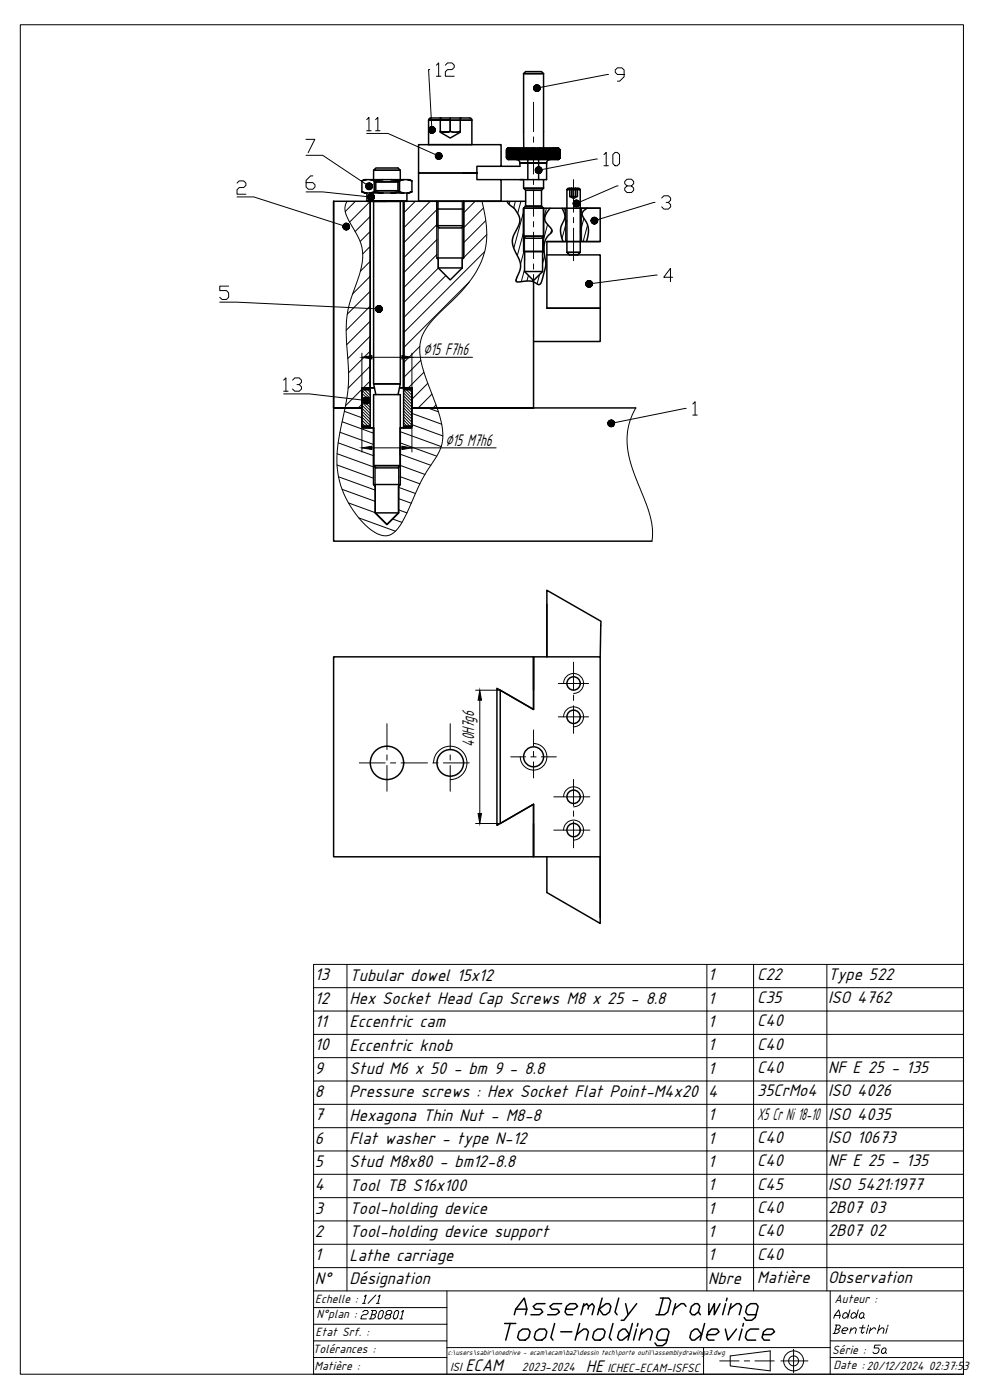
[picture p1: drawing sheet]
<svg xmlns="http://www.w3.org/2000/svg" width="297mm" height="420mm" viewBox="0 0 297 420" stroke-linecap="round" stroke-linejoin="round" font-family="sans-serif">
<!-- layer: Pr_cartouche -->
<g fill="none" stroke="#000" stroke-width=".3">
<path d="M94.1 296.4v-7h195v123h-195v-25M104.1 289.4v98M212.1 289.4v98M226.1 289.4v98M248.1 289.4v98M289.1 296.4h-195v7M289.1 317.4h-195v7M289.1 310.4h-195v7M289.1 303.4h-195v7M289.1 338.4h-195v7M289.1 331.4h-195v7M289.1 324.4h-195v7"/>
<path d="M289.1 359.4h-195v7M289.1 352.4h-195v7M289.1 345.4h-195v7M289.1 373.4h-195v7M289.1 366.4h-195v7M94.1 387.4h195M94.1 397.4h40M94.1 392.4h40M134.1 387.4v25M249.1 387.4v25M289.1 380.4h-195v7M94.1 407.4h40"/>
<path d="M94.1 402.4h40M134.1 404.4h115M211.1 404.4v8M231.1 405.4v6l-12-1.5v-3M234.3 408.4h8.1M238.1 404.9v7M249.1 407.4h40M249.1 402.4h40"/>
<circle cx="238.1" cy="408.4" r="3"/>
<circle cx="238.1" cy="408.4" r="1.49"/>
</g>
<!-- layer: 01 Fort -->
<g fill="none" stroke="#000" stroke-width=".44">
<path d="M128.6 36.1l.2-.5 .4-.2 12 .1 .4 .6h-6.5h6.5v7.3h-13v-7.3h6.5h-6.5M132.1 35.4v4l1.4 .3 1.6-.3-1.4 .3-1.6-.3v.3l3 1.7 3-1.7v-.3M135.1 35.4v4l1.4 .3 1.6-.3M138.1 35.4v4M157.1 22.1h6v22.3M157.1 22.1v22.3M157.7 21.5h4.8l.6 .6h-6zM108.6 57.6l1.3 .3zM109.9 57.9l-1.3-.3v-3.3l1.3-.4-1.3 .4 .9-.4h13.2l.9 .4-1.3-.4 1.3 .4v3.3l-1.3 .3M109.9 57.9h1.1M110.1 57.9v2.5h6h-6h6h-4M111 53.9l.6 .1a2.41 2.41 0 0 0 2.2 0l1.1-.1"/>
<path d="M111 57.9l.6-.1a2.41 2.41 0 0 1 2.2 0h4.5a4.1 4.1 0 0 1 2.8 .1M111 57.9l.6-.1a2.41 2.41 0 0 1 2.2 0l1.1 .1zM112.1 57.9l.7-.7h6.6l.7 .7M112.1 51.1h8v2.8l-.7 .7h-6.6l-.7-.7zM112.1 51.1l.7-.7h6.6l.7 .7zM112.3 54.3v3.3M112.8 54.6h6.6v2.6h-6.6zM117.3 53.9l1 .1a3.9 3.9 0 0 0 2.8-.1M117.3 57.9l1-.1a4.1 4.1 0 0 1 2.8 .1zM119.8 54.3v3.3M121.1 57.9h1.2M122.1 57.9v2.5h-12"/>
<path d="M122.3 57.9l1.3-.3zM125.6 43.4h24.7v6.5h-7.2v2h-17.5zM125.6 51.9h17.5v2h7.2v6.5h-24.7zM152 47.4v-2.5v2.5l.4 .4M152 47.4h.1M152 44.9l.4-.4v3.3M152 44.9v2.5l.4 .4M152 47.4h8M152.1 44.9v2.5M152.2 44.9v2.5M152.3 44.9v2.5l.3 .4M152.4 44.5v3.3l-.4-.4"/>
<path d="M152.4 44.5h15.2l-.1 3.4-15.1-.1M152.4 47.8h.1M152.4 44.5v3.3M152.4 44.5l-.4 .4 .4-.4-.4 .4 .4-.4-.3 .4 .4-.4-.3 .4 .4-.4-.2 .4 .4-.4-.2 .4 .5-.4-.2 .4 .5-.4-.2 .4 .6-.4-.2 .4 .6-.4h.1l-.2 .4 .5-.4h.2l-.2 .4h.2l.3-.4h.2l-.2 .4h.3l.2-.4h.2l-.1 .4h.3l.2-.4h.2l-.1 .4h.3l.2-.4h.2l-.1 .4h.3l.2-.4h.2v.4h.3l.1-.4h.3l-.1 .4h.4l.1-.4h.2v3.3h-.2v-3.3v3.3h-.3M152.4 44.5v3.3l-.3-.4M152.5 44.5l-.1 3.3M152.5 44.5v3.3l-.4-.4v-2.5M152.5 44.9v2.5l.3 .4M152.5 44.5v3.3l-.3-.4M152.6 44.5v3.3l-.4-.4M152.6 47.8v-3.3v3.3h.2v-3.3v3.3h.3v-3.3l.1 3.3M152.6 44.9v2.5l.3 .4 .1-3.3v3.3l-.4-.4v-2.5"/>
<path d="M152.7 44.5v3.3l-.3-.4 .3 .4zM152.7 44.9v2.5l.4 .4M153.1 44.9v2.5l.3 .4-.3-.4v-2.5M153.2 44.5v3.3l-.3-.4v-2.5M153.2 44.9v2.5M153.3 44.5v3.3l-.4-.4v-2.5M153.3 47.8l.1-3.3 .1 3.3M153.4 44.9v2.5l.4 .4-.4-.4v-2.5M153.5 44.5v3.3l-.3-.4M153.6 44.5v3.3l-.4-.4M153.6 47.8l.2-3.3 .1 3.3M153.6 44.9v2.5"/>
<path d="M153.9 44.9v2.5l.3 .4M153.9 44.5v3.3l-.3-.4M154 44.5v3.3l-.4-.4M154 47.8h.2v-3.3v3.3h.1M154.1 44.9v2.5M154.3 44.9v2.5l.3 .4-.3-.4v-2.5M154.3 44.5v3.3l-.2-.4M154.4 44.5v3.3l-.3-.4M154.4 47.8h.2v-3.3v3.3h.2M154.6 44.9v2.5M154.8 44.5v3.3l-.2-.4M154.9 44.9v2.5l.2 .4"/>
<path d="M154.9 44.5v3.3l-.3-.4M154.9 47.8h.2v-3.3v3.3h.2M155 47.9a1.01 1.01 0 0 1 1 1v1h-5.7M155.1 44.9v2.5M155.3 44.5v3.3l-.2-.4M155.4 44.5v3.3l-.3-.4M155.4 47.8h.2v-3.3v3.3h.2M155.4 44.9v2.5l.2 .4M155.8 44.5v3.3l-.1-2.9M156 44.5v3.3l-.3-.4v-2.5M156 47.8h.2v-3.3v3.3h.2M156 44.9v2.5l.2 .4-.2-.4v-2.5"/>
<path d="M156.4 44.5v3.3l-.1-2.9M156.5 44.5v3.3l-.2-.4v-2.5M156.5 47.8h.3v-3.3v3.3h.2M156.6 44.9l.2 2.9M156.9 44.9v2.5M157 44.5v3.3l-.1-.4M157.1 56.5h6l-.6 .6h-4.8zM157.1 53.9v2.6h6v-2.6M157.1 44.5v3.3l-.1-.4M157.1 47.8h.3v-3.3v3.3h.2M157.2 44.9l.2 2.9-.1-2.9M157.6 44.9v2.5"/>
<path d="M157.6 44.5v3.3v-.4M157.7 57.1h4.8v4.8h-4.8zM157.8 44.5v3.3l-.2-.4M157.8 47.8h.2v-3.3v3.3h.3M157.9 44.9l.1 2.9M158 44.4l.4 .4M158.2 44.9v2.5M158.3 44.5v3.3l-.1-.4M158.4 44.8v9.1M158.4 44.5v3.3l-.1-.4M158.6 44.9l.1 2.9-.1-2.9M159.1 44.5v3.3l-.2-2.9h.4v-.4h.3v.4h.4v-.4"/>
<path d="M159.1 47.8h.2v-3.3v3.3h.3M159.3 44.9v2.9v-2.9M159.6 44.5v3.3v-2.9M159.7 44.5v3.3v-2.9M160 44.9v2.9M160 47.4v.4M160 47.4h.4v.4h.3v-.4h.4v.4h.2l.1-.4h.3v.4h.3l.1-.4h.3l-.1 .4h.3l.2-.4h.3l-.1 .4h.2l.2-.4h.3l-.1 .4h.2l.2-.4h.3l-.2 .4 .5-.4h.3l-.2 .4 .4-.4h.3l-.2 .4 .5-.4h.2l-.2 .4 .4-.4h.2l-.2 .4 .5-.4h.2l-.3 .4 .6-.4-.2 .4 .3-.4M160 48.9h-4h4M160 48.9h4h-4M160 44.5v.4h.4v-.4h.3v.4h.4v-.4h.2l.1 .4h.3v-.4h.3l.1 .4h.3l-.1-.4h.3l.2 .4h.3l-.1-.4h.2l.2 .4h.3l-.1-.4h.2l.2 .4h.3l-.2-.4 .5 .4h.3l-.2-.4 .4 .4h.3l-.2-.4 .5 .4h.2l-.2-.4 .4 .4h.2l-.2-.4 .5 .4h.2l-.3-.4 .6 .4-.2-.4 .3 .4M160 44.5h-.3v.4h-.4v-.4h-.2l-.1 .4h-.4l.1-.4h-.3l-.1 .4h-.4l.1-.4h-.2l-.2 .4h-.3l.1-.4h-.3l-.1 .4h-.4l.2-.4h-.3l-.2 .4h-.3l.2-.4-.5 .4h-.3l.2-.4-.5 .4h-.2l.2-.4-.5 .4h-.3l.3-.4-.5 .4h-.2l.3-.4-.6 .4h-.2l.4-.4-.6 .4h-.1l.3-.4-.7 .4 .3-.4-.5 .4 .2-.4-.4 .4 .3-.4-.5 .4 .3-.4-.4 .4M160 44.5v3.3h-.3"/>
<path d="M160 44.5h.3M160 44.5v3.3M160.3 44.5v.4h.4v-.4h.2l.1 .4h.4l-.1-.4h.3l.1 .4h.4l-.1-.4h.2l.2 .4h.3l-.1-.4h.2l.2 .4h.4l-.2-.4h.2l.3 .4h.3l-.2-.4 .5 .4h.3l-.2-.4 .4 .4h.3l-.2-.4 .5 .4h.2l-.2-.4 .5 .4h.2l-.3-.4 .5 .4h.2l-.3-.4 .5 .4h.2l-.3-.4 .6 .4-.2-.4 .5 .4-.3-.4 .5 .4-.3-.4 .5 .4-.4-.4 .5 .4-.4-.4 .4 .4-.4-.4 .4 .4-.4-.4 .3 .4-.4-.4 .3 .4-.8-.4 .4 .4M160.3 44.5v3.3M160.3 44.9v2.5M160.4 44.5v3.3M160.7 44.5v3.3M160.9 44.5v3.3M161 44.9v2.5M161.3 44.5v3.3M161.4 44.9v2.5M161.6 44.5v9.4"/>
<path d="M161.7 44.5v3.3M162 44.5v3.3M162 44.4l-.4 .4h-3.2M162.1 44.9v2.5M162.2 44.5v3.3M162.3 44.5v3.3M162.4 44.9v2.5M162.6 44.5v3.3M162.7 44.9v2.5M162.8 44.9v2.5M162.8 44.5v3.3M163 44.5v3.3"/>
<path d="M163.1 44.9v2.5M163.2 44.5v3.3M163.4 44.9v2.5M163.4 44.5v3.3M163.6 44.5v3.3M163.7 44.9v2.5M163.8 44.5v3.3M164 44.9v2.5M164 44.5v3.3M164.1 44.5v3.3M164.3 44.9v2.5M164.4 44.5v3.3"/>
<path d="M164.6 44.5v3.3M164.7 44.5v3.3M164.9 44.5v3.3M165 47.9a1.01 1.01 0 0 0-1 1v5h-13.7M165.1 44.5v3.3M165.2 44.5v3.3M165.4 44.5v3.3zM165.6 44.5v3.3M165.7 44.5v3.3M165.8 44.5v3.3zM165.9 44.9v2.5M166 44.5v3.3"/>
<path d="M166.1 44.5v3.3M166.1 44.9v2.5M166.2 44.5v3.3zM166.3 44.9v2.5M166.4 44.5v3.3M166.5 44.5v3.3M166.5 44.9v2.5M166.6 44.5v3.3zM166.7 44.5v3.3M166.8 44.5v3.3M166.9 44.5v3.3zM167 44.5v3.3"/>
<path d="M167.2 44.5v3.3zM167.2 44.9l.2 2.5zM167.2 44.5v3.3M167.3 44.5v3.3zM167.4 47.4l-.4 .4 .8-.4-.3 .4 .4-.4-.3 .4 .4-.4-.4 .4 .4-.4-.4 .4 .4-.4-.5 .4 .4-.4-.5 .4 .3-.4-.5 .4 .3-.4-.5 .4 .2-.4-.5 .4 .2-.4-.5 .4 .1-.4-.5 .4h-.2l.3-.4-.5 .4h-.2l.2-.4-.5 .4h-.2l.2-.4h-.3l-.2 .4h-.2l.2-.4h-.3l-.3 .4h-.2l.2-.4h-.3l-.3 .4h-.2l.2-.4h-.4l-.2 .4h-.2l.1-.4h-.3l-.2 .4h-.2l.1-.4h-.4l-.1 .4h-.3l.1-.4h-.4l-.1 .4h-.2v-.4h-.4v.4h-.3M167.4 44.5v3.3M167.5 44.5v3.3zM167.6 44.5v3.3zM167.7 44.9v2.5M167.8 44.9v2.5M167.9 44.9v2.5M168 44.9v2.5"/>
<path d="M170.1 56.9h4v18.8h-4zM170.1 56.9l.4-.4h3.2l.4 .4zM170.9 56.5v2.5h.6v-2.5v2.5h1.7v-2.5M171.1 59l1 .6 1-.6M172.7 56.5v2.5M112.1 60.4h8v54.8h-8zM121.1 60.4h-10v56M121.1 60.4h-10v56h-2.5v6h-8.5h8.5M121.1 60.4v68M131.1 77.4l.4 .4v2.6l3.6 3.6 3.6-3.6M131.1 77.4h8l-.4 .4v2.6M131.1 60.4v17"/>
<path d="M131.1 62.7h8M131.1 67.7h8l-.7 .7h-6.6zM139.1 77.4v-17v17M139.1 60.4v7.3M152.1 60.4l.4 .7 2.1 1.8 1 1.7 .4 1.2-.3 1.5-1.6 3.3-.4 1.7 .3 1.9 1.8 3.7 .4 1.3-.2 1.8-1.2 2.9 .1 .6 .3 .1 4-.3 .8 .3 1.6 .8 .7-.5 1.4-5.2-.5-4.6 .2-2.2 .6-1.5 1.7-2-.3-.7-1.6-2-.4-.8 .4-1.6 1.2-1.8M157.1 62.5v13l.3 .3v5.7l2.7 2.7 2.7-2.7v-5.7l.3-.3v-13M157.1 75.5h6h-5.7M157.1 70.9h6l-.6 .6h-4.8zM157.1 62.5h6v8.4h-6zM157.1 62.5l.6-.6h4.8l.6 .6M157.1 62.5h6M157.1 62.5v10"/>
<path d="M157.7 60.4h-57.6v62h8.5M160.1 62.5h20v10h-16M164.1 72.5v20h16v-16h-16M164.1 72.5h16M168.6 62.5l.9 2.2-.1 1-1 2-.2 1.3 .2 1.7 .5 1.8M170.1 75.7h4l-.8 .8h-2.5zM172.1 62.5h8M176.1 62.5l-1.2 1-.3 .6 .2 .8 1.4 2.3 .3 1.1v1.7l-.5 2.5M131.5 80.4h7.2M157.4 81.5h5.4M160.1 84.6v37.8h-36.5h67.2M164.1 92.5h16v10h-20"/>
<path d="M108.6 116.4v12h3.5h-3l-.5-.5M108.6 116.9v11M110.6 116.4l.5 .5h-2.5M111.1 102.4v26M112.1 116.4h-3.5v6M112.3 116.4h-3.2l-.5 .5M112.8 118.4l-.7-3.2h8l-.7 3.2M119.8 116.4h3.3l.5 .5h-2.5l.5-.5M120.1 116.4h3.5M121.1 116.4v-56v56h2.5v6h36.5M123.6 116.4v12h-3.5h3l.5-.5M123.6 116.4v11.5"/>
<path d="M108.6 122.4h-8.5v40h95.5M108.6 127.9h2.5l-.5 .5M112.1 139.7h8l-.7 .7h-6.6zM112.1 139.7h8M120.1 134.4v11l-.5 .5v8l-3.5 3.5-3.5-3.5v-8l-.5-.5v-8.9M123.6 127.9h-2.5l.5 .5M112.1 145.4l.5 .5v8l3.5 3.5 3.5-3.5M112.1 145.4v-27h8v27M112.1 145.4h8M112.6 153.9h7M120.1 145.4l-.5 .5v8M160.1 197.1h20v60h-20v-15.7l-10 5.7v-40l10 5.8z"/>
<path d="M160.1 197.1v15.8l-11-6.3v41.1l11-6.3v15.7M164.1 181.4v15.7v-20l16.2 9.4-.2 10.6M160.1 207.1v-10h-60v60h60v-10M164.1 257.1v10.8l16 9.2v-20v18.3"/>
<circle cx="172.1" cy="205.1" r="2"/>
<circle cx="172.1" cy="215.1" r="2"/>
<circle cx="116.1" cy="228.9" r="5"/>
<circle cx="135.1" cy="228.9" r="4"/>
<circle cx="160.1" cy="227.1" r="3"/>
<circle cx="172.1" cy="239.1" r="2"/>
<circle cx="172.1" cy="249.1" r="2"/>
</g>
<!-- layer: 03 Mixte -->
<g fill="none" stroke="#000" stroke-width=".3">
<path d="M160.1 30.7v8.8M160.1 41.1v1.6M160.1 44.3v7.9M160.1 53.8v1.6M160.1 57v7.9M172.1 53.9v9.8M160.1 66.5v1.6M160.1 69.7v7.9M160.1 79.2v1.6M172.1 65.3v1.6M172.1 68.5v9.8M160.1 82.4v8.8"/>
<path d="M172.1 198.7v8.3M116.1 217.2v7.8M135.1 217.2v7.8M160.1 219.1v4.8M167.5 205.1h9.1M167.5 215.1h9.1M172.1 208.6v1.6M172.1 211.8v8.3M107.8 229h7.8M116.1 226.5v1.6M116.1 229.7v7.8M117.2 229h1.5"/>
<path d="M120.3 229h8M129.9 229h1.5M133 229h7.8M135.1 226.5v1.6M135.1 229.7v7.8M153.2 227.1h4.5M159.3 227.1h1.6M160.1 225.5v1.6M160.1 228.7v4.8M162.5 227.1h4.4M166.2 239.1h10.8M172.1 233.9v7.9"/>
<path d="M166.2 249.1h10.8M172.1 243.4v1.6M172.1 246.6v7.8"/>
</g>
<!-- layer: 07 Cotes -->
<path d="M108.6 106v10.4M111.6 107.2h9M123.6 106v10.4M123.6 107.2h18.2M108.6 128.4v7.3M111.6 134.4h9M123.6 128.4v7.3M123.6 134.4h25.3M142.7 207.1h7.4M144 210.1v34M142.7 247.1h7.4" fill="none" stroke="#000" stroke-width=".3"/>
<path d="M108.6 107.2l3-.5v1zM120.6 106.7l3 .5-3 .5zM108.6 134.4l3-.5v1zM120.6 133.9l3 .5-3 .5zM144 207.1l.5 3h-1.1zM143.4 244.1h1.1l-.5 3z" fill="#000" stroke="#000" stroke-width=".3"/>
<!-- layer: 06 Hachures -->
<g fill="none" stroke="#000" stroke-width=".3">
<path d="M106.6 60.4l-3 3.1M111.1 60.5l-6.2 6.2M111.1 65l-4.5 4.5M111.1 69.4l-3 3.1M111.1 73.9l-2.3 2.3M111.1 78.4l-3 3M124.6 60.4l-3.5 3.5M129.1 60.4l-8 8M131.1 62.9l-10 10M131.1 67.4l-10 10M131.1 71.9l-10 10M131.1 76.4l-10 10"/>
<path d="M142.6 60.4l-3.5 3.5M145.1 62.4l-6 6M145.4 75.5l-24.3 24.4M145.8 66.2l-6.7 6.7M146 70.4l-6.9 7M153 60.4l-.2 .9M154.6 60.4l-.5 2M156.3 60.4l-1 3.7M157.1 63.6l-2.9 10.9M157.1 69.7l-1.9 7M157.2 75.6l-1 3.7M157.7 61.3l-.2 .8"/>
<path d="M163.4 76.8l-.6 2.3M164 62.5l-.9 3.2M164.3 67.4l-1.2 4.4M165.5 68.9l-.3 1.2M169.4 62.5l-.3 1M170.1 66.1l-1.5 5.5M170.1 72.3l-.1 .2M174.3 62.5l-.2 1M175.2 65.5l-1.1 4.1M176 62.5v.1M176.3 67.5l-1.3 5M111.1 82.9l-5.3 5.3"/>
<path d="M111.1 87.4l-6.9 6.9M111.1 91.9l-7.2 7.2M111.1 96.4l-7.1 7M131.5 80.5l-10.4 10.4M133.8 82.7l-12.7 12.7M140.8 84.6l-19.7 19.8M155.1 83.2l-.3 1.1M157.4 80.8l-1 3.7M158.6 82.7l-.5 1.6M159.9 83.9l-.2 .6M161.9 82.4l-.8 2.8M108.6 116.8l-4.9 5"/>
<path d="M108.6 119.8l2.5 2.5M108.6 118.9l1 1M108.6 118l2.5 2.5M108.6 117.1l2.5 2.5M108.9 116.6l2.2 2.1M109.7 116.4l1.4 1.4M111.1 100.9l-6.7 6.7M111.1 105.4l-6.5 6.5M111.1 109.9l-6.6 6.6M111.1 114.3l-2.1 2.1M121.1 119.7l2.5 2.5M121.1 118.8l2.5 2.5"/>
<path d="M121.1 117.9l2.5 2.5M121.1 117l2.5 2.5M121.5 116.5l2.1 2.1M122.3 116.4l1.3 1.3M126 104l-4.9 4.8M126.3 108.1l-5.2 5.2M127.2 111.7l-4.7 4.7M128.4 115l-4.8 4.8M129.6 118.3l-4.1 4.1M101.1 139.6l11 3.9M101.1 136.2l11 3.9M101.5 132.9l10.6 3.9"/>
<path d="M102 129.7l10.1 3.7M102.7 126.6l9.4 3.4M103.3 123.4l5.3 2M108.6 127.9l.5 .5M108.6 127l1.4 1.4M108.6 126.1l2.2 2.1M108.6 121.3l-1.1 1.1M108.6 125.2l2.5 2.5M108.6 124.3l2.5 2.5M108.6 123.4l2.5 2.5M108.6 122.5l2.5 2.5M108.6 121.6l2.5 2.5"/>
<path d="M108.6 120.7l2.5 2.5M110.3 120.6l.8 .8M120.1 139.7l7.4 2.7M120.1 136.3l9.2 3.3M120.1 132.9l10.9 4M120.1 129.6l12.3 4.4M121.1 126.9l1.5 1.5M121.1 126l2.2 2.2M121.1 127.8l.6 .6M121.1 125.1l2.5 2.5M121.1 124.2l2.5 2.5M121.1 123.3l2.5 2.5"/>
<path d="M121.1 122.4l2.5 2.5M121.1 121.5l2.5 2.5M121.1 120.6l2.5 2.5M123.6 127.4l9.3 3.4M123.6 124.1l8.9 3.2M128.4 122.4l3.1 1.2M130.8 121.5l-.8 .9M101.6 143.1l11 4M102.6 146.9l10 3.6M104.6 150.9l8 3M107.7 155.4l10.9 4M117.8 155.7l2.8 1.1"/>
<path d="M119.6 153l2.5 .9M119.6 149.6l3.8 1.4M119.6 146.3l5.1 1.8M120.1 143.1l5.9 2.1"/>
</g>
<!-- layer: 04 Fin -->
<g fill="none" stroke="#000" stroke-width=".3">
<path d="M104.1 60.4a5.3 5.3 0 0 0 .5 5.8 23.8 23.8 0 0 1 4.2 9 22.8 22.8 0 0 1-2.3 11 33.6 33.6 0 0 0-2.5 17.1 56.5 56.5 0 0 1-1.4 23.7 35.1 35.1 0 0 0-.8 17.2 27.6 27.6 0 0 0 10.8 15.7 4.6 4.6 0 0 0 6.9-1.4l2.6-4.5a77.1 77.1 0 0 1 9.4-17.9 14.4 14.4 0 0 0 .2-11.9l-.6-1.8a95.7 95.7 0 0 1-4.8-14.1 12.6 12.6 0 0 1 3.7-12.5l1.9-1.9a56 56 0 0 0 10.4-11.4 22.9 22.9 0 0 0 3.1-18.6l-.8-3.5M131.5 60.4v20M138.7 60.4v20M143.3 60.4h.1M157.4 71.2v7.3M162.8 71.2v4.6M170.1 62.5h-.4v10M174.1 62.5h.4v10M190.8 122.4l-1.3 2.6-.9 2.9-.4 3.2v2.9l.6 3.6 .9 3 4.1 10.4 1.3 4.1 .7 4.1-.2 3.2M112.6 140.3v5.6M119.6 140.3v9.6M169.1 205.1a3 3 0 0 1 3-3 3 3 0 0 1 3 3 3 3 0 0 1-3 3"/>
<path d="M169.1 215.1a3 3 0 0 1 3-3 3 3 0 0 1 3 3 3 3 0 0 1-3 3M130.1 228.9a5 5 0 0 1 5-5 5 5 0 0 1 5 5 5 5 0 0 1-5 5.1M160.1 223.1a4 4 0 0 1 4 4 4 4 0 0 1-4 4 4 4 0 0 1-4-4M169.1 239.1a3 3 0 0 1 3-3 3 3 0 0 1 3 3 3 3 0 0 1-3 3M169.1 249.1a3 3 0 0 1 3-3 3 3 0 0 1 3 3 3 3 0 0 1-3 3"/>
</g>
<!-- layer: 01 Fort -->
<g fill="#000">
<circle cx="132.1" cy="35.4" r=".22"/>
<circle cx="138.1" cy="35.4" r=".22"/>
</g>
<!-- layer: 05 Texte -->
<g fill="none" stroke="#000" stroke-width=".3">
<path d="M131 19.6l.6-.7v4M133.6 19.6l.7-.7h1.3l.7 .7v.6l-.7 .7h-1.3l-.7 .6v1.4h2.7M110 35.9l.7-.7v4M110 39.2h1.4M112.7 35.9l.7-.7v4M112.7 39.2h1.3M128.9 20.9h-.3l.9 17.1M131 22.9h1.3M182.6 22.4l-20.5 3.8M187.3 22.4h-2l-.7-.7v-.7l.7-.6h1.3l.7 .6v2l-1.4 1.4h-.6M71.1 54.9l.7-.6h1.3l.7 .6v.7l-.7 .7h-1.3l-.7 .7v1.3h2.7M71.1 59.1h5l26.8 8.6"/>
<path d="M91.8 41.8h2.7l-2 4M91.8 46.6h5l13.1 8.8M91.8 57.6h5.1l13.4 1.4M93.9 52.8h-.7l-1.4 1.3v2l.7 .7h1.4l.6-.7v-.6l-.6-.7h-2.1M110 40h6.4l14.3 6.4M179.2 47.7l-16.6 3.2M181.2 46.4l.7-.7v4M181.2 49.7h1.3M183.9 46.4l.7-.7h.6l.7 .7v2.7l-.7 .6h-.6l-.7-.6zM185.5 55.8l-11.6 4.9M188.1 55.8l-.6-.7v-.6l.6-.7h1.4l.6 .7v.6l-.6 .7h-1.4l-.6 .7v.6l.6 .7h1.4l.6-.7v-.6l-.6-.7M198.5 59.4l.7-.6h1.3l.7 .6v.7l-.7 .6h-.6"/>
<path d="M196.5 60.7l-17.2 5.2M200.5 60.7l.7 .7v.7l-.7 .7h-1.3l-.7-.7M65.9 90.7h5.1l41.7 2M68.6 85.9h-2.7v1.3h2l.7 .7v1.3l-.7 .7h-1.3l-.7-.7M197.2 82.6l-19.5 2.5M201.8 83.2h-2.6l2-2.7v4M85.1 114.1l.7-.7v4M85.1 118.2h7.7l16.1 1.9M85.1 117.4h1.3M87.8 114.1l.7-.7h1.3l.6 .7v.6l-.6 .7h-.7M89.8 115.4l.6 .7v.7l-.6 .6h-1.3l-.7-.6M205.9 122.6l-21.5 4.3"/>
<path d="M207.9 121.2l.7-.6v4M207.9 124.6h1.3"/>
</g>
<g fill="#000" stroke="#000" stroke-width=".3">
<path d="M128.6 39.1l.1 .2 .9-.3zM128.7 39.3l.9-.3-.8 .5zM128.8 39.5l.1 .2 .7-.7z"/>
<path d="M128.8 38.3l-.1 .2 .9 .5zM128.7 38.5l.9 .5-1-.2zM128.6 38.8v.3l1-.1z"/>
<path d="M129.6 39l-.7 .7 .2 .2zM129.6 39l-.2 1-.3-.1zM129.6 39l-.2 1h.2z"/>
<path d="M129.3 38l.3 1-.1-1zM129.1 38.1l.2-.1 .3 1zM128.8 38.3l.8 .7-.5-.9z"/>
<path d="M129.6 39v1l.3-.1zM129.6 39l.5 .8-.2 .1zM129.6 39l.5 .8 .2-.2z"/>
<path d="M130 38.1l-.4 .9 .7-.8zM129.8 38l.2 .1-.4 .9zM129.5 38l.1 1 .2-1z"/>
<path d="M129.6 39l.7 .6 .2-.2zM129.6 39l1 .2-.1 .2zM129.6 39l1 .2v-.3z"/>
<path d="M129.6 39l1-.1-.1-.2zM129.6 39l.8-.6 .1 .3zM130.3 38.2l-.7 .8 .8-.6z"/>
<path d="M160.1 26.6l.1 .3 .9-.5zM160.2 26.9l.9-.5-.8 .7zM160.3 27.1l.2 .2 .6-.9z"/>
<path d="M160.3 25.9l-.2 .2 1 .3zM160.1 26.1l1 .3h-1zM160.1 26.4v.2l1-.2z"/>
<path d="M161.1 26.4l-.6 .9 .3 .1zM161.1 26.4l-.1 1h-.2zM161.1 26.4l-.1 1h.3z"/>
<path d="M160.7 25.5l.4 .9-.2-.9zM160.4 25.7l.3-.2 .4 .9zM160.4 25.7l-.1 .2 .8 .5z"/>
<path d="M161.1 26.4l.2 1 .2-.1zM161.1 26.4l.7 .8-.3 .1zM161.1 26.4l.7 .8 .1-.2z"/>
<path d="M161.4 25.5l-.3 .9 .5-.8zM161.2 25.4l.2 .1-.3 .9zM160.9 25.5l.2 .9 .1-1z"/>
<path d="M161.1 26.4l.8 .6 .2-.2zM161.1 26.4l1 .1v.3zM161.1 26.4l1 .1v-.3z"/>
<path d="M161.1 26.4l1-.2-.1-.2zM161.1 26.4l.8-.6 .1 .2zM161.6 25.6l-.5 .8 .8-.6z"/>
<path d="M109.8 56.1l.1 .3 .8-.5zM109.9 56.4l.8-.5-.7 .7zM110 56.6l.2 .1 .5-.8z"/>
<path d="M109.9 55.4l-.1 .2 .9 .3zM109.8 55.6l.9 .3h-1zM109.7 55.9l.1 .2 .9-.2z"/>
<path d="M110.7 55.9l-.5 .8 .2 .2zM110.7 55.9v1h-.3zM110.7 55.9v1h.2z"/>
<path d="M110.3 59l.1 .3 .9-.2zM110.4 59.3l.9-.2-.9 .4zM110.4 59.5l.2 .3 .7-.7z"/>
<path d="M110.3 55l.4 .9-.1-1zM110.1 55.2l.2-.2 .4 .9zM110.1 55.2l-.2 .2 .8 .5z"/>
<path d="M110.6 59.8l.1 .1 .6-.8zM111.3 59.1l-.3 1-.3-.2zM111.3 59.1l-.3 1h.2z"/>
<path d="M110.5 58.5l.8 .6-.6-.7zM110.5 58.5l.8 .6-.9-.3zM110.4 58.8l-.1 .2 1 .1z"/>
<path d="M110.7 55.9l.2 1 .3-.1zM110.7 55.9l.7 .8-.2 .1zM110.7 55.9l.7 .8 .2-.2z"/>
<path d="M111.1 55l-.4 .9 .6-.8zM110.8 54.9l.3 .1-.4 .9zM110.6 54.9l.1 1 .1-1z"/>
<path d="M111.2 58.1l.1 1 .1-1zM110.9 58.2l.3-.1 .1 1zM110.7 58.4l.6 .7-.4-.9z"/>
<path d="M110.7 55.9l.9 .6 .1-.3zM110.7 55.9l1 .1v.2zM110.7 55.9l1 .1v-.3z"/>
<path d="M110.7 55.9l1-.2v-.2zM110.7 55.9l.8-.6 .2 .2zM111.3 55.1l-.6 .8 .8-.6z"/>
<path d="M111.3 59.1l.7 .8 .1-.2zM111.3 59.1l1 .4-.2 .2zM111.3 59.1l1 .4v-.3z"/>
<path d="M111.9 58.3l-.6 .8 .8-.6zM111.7 58.2l.2 .1-.6 .8zM111.4 58.1l-.1 1 .4-.9z"/>
<path d="M111.3 59.1l1 .1v-.2zM111.3 59.1l1-.4v.3zM111.3 59.1l1-.4-.2-.2z"/>
<path d="M130.7 47.2l.1 .2 .8-.6zM130.8 47.4l.8-.6-.6 .8zM131.6 46.8l-.6 .8 .2 .1z"/>
<path d="M130.7 46.4l-.1 .3 1 .1zM130.6 46.7l1 .1-1 .1zM130.6 46.9l.1 .3 .9-.4z"/>
<path d="M131.6 46.8l-.4 .9 .3 .1zM131.6 46.8l.1 1h-.2zM131.6 46.8l.1 1h.3z"/>
<path d="M131 46l.6 .8-.3-.9zM130.9 46.2l.1-.2 .6 .8zM130.9 46.2l-.2 .2 .9 .4z"/>
<path d="M131.6 46.8l.4 1 .2-.2zM131.6 46.8l.8 .7-.2 .1zM131.6 46.8l.8 .7 .1-.3z"/>
<path d="M131.8 45.8l-.2 1 .4-.9zM131.5 45.8h.3l-.2 1zM131.3 45.9l.3 .9-.1-1z"/>
<path d="M131.6 46.8l.9 .4 .1-.2zM131.6 46.8l1-.1v.3zM131.6 46.8l1-.1v-.2z"/>
<path d="M131.6 46.8l1-.3-.2-.3zM132.3 46l.1 .2-.8 .6zM132 45.9l-.4 .9 .7-.8z"/>
<path d="M160.6 51.3l.1 .2 .9-.4zM160.7 51.5l.9-.4-.8 .6zM160.8 51.7l.3 .2 .5-.8z"/>
<path d="M160.8 50.5l-.1 .2 .9 .4zM160.7 50.7l.9 .4-1-.1zM160.6 51v.3l1-.2z"/>
<path d="M161.6 51.1l-.5 .8 .2 .1zM161.6 51.1l-.1 1-.2-.1zM161.6 51.1l-.1 1 .3-.1z"/>
<path d="M161.2 50.2l.4 .9-.2-1zM161 50.3l.2-.1 .4 .9zM161 50.3l-.2 .2 .8 .6z"/>
<path d="M161.6 51.1l.2 .9h.3zM161.6 51.1l.7 .7-.2 .2zM161.6 51.1l.7 .7 .1-.2z"/>
<path d="M161.9 50.1l-.3 1 .6-.9zM161.7 50.1h.2l-.3 1zM161.4 50.1l.2 1 .1-1z"/>
<path d="M161.6 51.1l.8 .5 .2-.2zM161.6 51.1h1v.3zM161.6 51.1h1v-.2z"/>
<path d="M161.6 51.1l1-.2-.1-.3zM161.6 51.1l.8-.7 .1 .2zM162.2 50.2l-.6 .9 .8-.7z"/>
<path d="M102.9 67.7v.2l1 .1zM102.9 67.9l1 .1-1 .2zM102.9 68.2l.1 .3 .9-.5z"/>
<path d="M103 68.5l.1 .2 .8-.7zM103.1 68.7l.8-.7-.5 .8zM103.9 68l-.5 .8 .2 .2z"/>
<path d="M103.2 67.3l.7 .7-.5-.9zM103.2 67.3l.7 .7-.8-.5zM103.1 67.5l-.2 .2 1 .3z"/>
<path d="M103.9 68l-.3 1h.2zM103.9 68l.2 1h-.3zM103.9 68l.2 1 .3-.1z"/>
<path d="M103.9 67v1l.3-.9zM103.7 67h.2v1zM103.4 67.1l.5 .9-.2-1z"/>
<path d="M103.9 68l.5 .9 .2-.2zM103.9 68l.8 .5-.1 .2zM103.9 68l.8 .5 .1-.2z"/>
<path d="M103.9 68l.9-.5-.2-.2zM104.4 67.2l.2 .1-.7 .7zM104.2 67.1l-.3 .9 .5-.8z"/>
<path d="M103.9 68l.9 .3 .1-.2zM103.9 68l1-.2v.3zM103.9 68l1-.2-.1-.3z"/>
<path d="M111.3 59.1l-.1 1h.3zM111.3 59.1l.4 .9-.2 .1zM111.3 59.1l.4 .9 .3-.1z"/>
<path d="M172 60.7v.2l1 .2zM172 60.9l1 .2-1 .1zM172 61.2l.1 .2 .9-.3z"/>
<path d="M172.1 61.4l.1 .3 .8-.6zM172.2 61.7l.8-.6-.6 .8zM173 61.1l-.6 .8 .2 .1z"/>
<path d="M172.4 60.3l.6 .8-.4-1zM172.2 60.5l.2-.2 .6 .8zM172.2 60.5l-.2 .2 1 .4z"/>
<path d="M173 61.1l-.4 .9h.3zM173 61.1l.1 .9h-.2zM173 61.1l.1 .9h.3z"/>
<path d="M173.1 60.1l-.1 1 .3-1zM172.8 60.1h.3l-.1 1zM172.6 60.1l.4 1-.2-1z"/>
<path d="M173 61.1l.4 .9 .2-.2zM173 61.1l.8 .6-.2 .1zM173 61.1l.8 .6 .1-.3z"/>
<path d="M173 61.1l.9-.4-.1-.3zM173.6 60.3l.2 .1-.8 .7zM173.3 60.1l-.3 1 .6-.8z"/>
<path d="M173 61.1l.9 .3 .1-.2zM173 61.1l1-.2v.3zM173 61.1l1-.2-.1-.2z"/>
<path d="M177.4 66.5l.1 .3 .8-.6zM177.5 66.8l.8-.6-.6 .8zM178.3 66.2l-.6 .8 .2 .1z"/>
<path d="M177.5 65.7l-.1 .3 .9 .2zM177.4 66l.9 .2-1 .1zM177.3 66.3l.1 .2 .9-.3z"/>
<path d="M178.3 66.2l-.4 .9 .2 .1zM178.3 66.2l.1 1h-.3zM178.3 66.2l.1 1h.2z"/>
<path d="M177.8 65.4l.5 .8-.2-.9zM177.6 65.5l.2-.1 .5 .8zM177.6 65.5l-.1 .2 .8 .5z"/>
<path d="M178.3 66.2l.3 1 .3-.1zM178.3 66.2l.8 .7-.2 .2zM178.3 66.2l.8 .7 .1-.2z"/>
<path d="M178.6 65.2l-.3 1 .5-.9zM178.3 65.2h.3l-.3 1zM178.1 65.3l.2 .9v-1z"/>
<path d="M178.3 66.2l.9 .5 .1-.3zM178.3 66.2h1v.2zM178.3 66.2h1v-.3z"/>
<path d="M178.3 66.2l1-.3-.1-.2zM179 65.5l.2 .2-.9 .5zM178.8 65.3l-.5 .9 .7-.7z"/>
<path d="M112.7 92.7v.2l1-.2zM112.7 92.9l1-.2-.9 .5zM112.8 93.2l.1 .2 .8-.7z"/>
<path d="M112.9 93.4l.3 .2 .5-.9zM113.7 92.7l-.3 1-.2-.1zM113.7 92.7l-.3 1h.2z"/>
<path d="M113 92l-.2 .2 .9 .5zM112.8 92.2l.9 .5-1-.3zM112.7 92.4v.3h1z"/>
<path d="M113.7 92.7l-.1 1h.3zM113.7 92.7l.5 .9-.3 .1zM113.7 92.7l.5 .9 .2-.1z"/>
<path d="M113.5 91.7l.2 1v-1zM113.2 91.8l.3-.1 .2 1zM113 92l.7 .7-.5-.9z"/>
<path d="M113.7 92.7l.7 .8 .1-.2zM113.7 92.7l.9 .3-.1 .3zM113.7 92.7l.9 .3 .1-.2z"/>
<path d="M114.2 91.9l-.5 .8 .7-.6zM114 91.8l.2 .1-.5 .8zM113.7 91.7v1l.3-.9z"/>
<path d="M113.7 92.7l1 .1v-.3zM113.7 92.7l.9-.4 .1 .2zM113.7 92.7l.9-.4-.2-.2z"/>
<path d="M175.7 85.3l.1 .3 .9-.4zM175.8 85.6l.9-.4-.7 .6zM176 85.8l.1 .2 .6-.8z"/>
<path d="M176 84.6l-.2 .2 .9 .4zM175.8 84.8l.9 .4-1-.1zM175.7 85.1v.2l1-.1z"/>
<path d="M176.7 85.2l-.6 .8 .3 .1zM176.7 85.2l-.1 1-.2-.1zM176.7 85.2l-.1 1h.3z"/>
<path d="M176.4 84.3l.3 .9-.1-1zM176.1 84.4l.3-.1 .3 .9zM176.1 84.4l-.1 .2 .7 .6z"/>
<path d="M176.7 85.2l.2 1 .2-.1zM176.7 85.2l.7 .8-.3 .1zM176.7 85.2l.7 .8 .1-.2z"/>
<path d="M177.1 84.3l-.4 .9 .7-.8zM176.9 84.2l.2 .1-.4 .9zM176.6 84.2l.1 1 .2-1z"/>
<path d="M176.7 85.2l.8 .6 .2-.2zM176.7 85.2l1 .1v.3zM176.7 85.2l1 .1v-.2z"/>
<path d="M176.7 85.2l1-.1v-.3zM176.7 85.2l.8-.6 .2 .2zM177.4 84.4l-.7 .8 .8-.6z"/>
<path d="M109.3 119.4l-.2 .2 .8 .6zM109.1 119.6l.8 .6-.9-.4zM109 119.8l-.1 .3 1 .1z"/>
<path d="M109.8 119.2l.1 1 .2-1zM109.5 119.3l.3-.1 .1 1zM109.3 119.4l.6 .8-.4-.9z"/>
<path d="M110.5 119.4l-.6 .8 .8-.6zM110.3 119.3l.2 .1-.6 .8zM110.1 119.2l-.2 1 .4-.9z"/>
<path d="M108.9 120.1v.3l1-.2zM108.9 120.4l1-.2-.9 .4zM109 120.6l.2 .2 .7-.6z"/>
<path d="M109.2 120.8l.1 .2 .6-.8zM109.9 120.2l-.3 .9-.3-.1zM109.9 120.2l-.3 .9 .2 .1z"/>
<path d="M109.9 120.2l-.1 1h.3zM109.9 120.2l.4 .9-.2 .1zM109.9 120.2l.4 .9 .3-.1z"/>
<path d="M109.9 120.2l.7 .8 .1-.2zM109.9 120.2l1 .4-.2 .2zM109.9 120.2l1 .4v-.3z"/>
<path d="M109.9 120.2l1 .1v-.2zM109.9 120.2l.9-.4 .1 .3zM109.9 120.2l.9-.4-.1-.2z"/>
<path d="M182.4 127.3l.1 .2 .9-.4zM182.5 127.5l.9-.4-.8 .6zM182.6 127.7l.2 .2 .6-.8z"/>
<path d="M182.5 126.5l-.1 .2 1 .4zM182.4 126.7l1 .4-1-.1zM182.4 127v.3l1-.2z"/>
<path d="M183.4 127.1l-.6 .8 .3 .1zM183.4 127.1l-.1 1-.2-.1zM183.4 127.1l-.1 1 .3-.1z"/>
<path d="M182.9 126.2l.5 .9-.2-1zM182.7 126.3l.2-.1 .5 .9zM182.7 126.3l-.2 .2 .9 .6z"/>
<path d="M183.4 127.1l.2 .9h.2zM183.4 127.1l.6 .7-.2 .2zM183.4 127.1l.6 .7 .2-.2z"/>
<path d="M183.7 126.1l-.3 1 .5-.9zM183.5 126.1h.2l-.3 1zM183.2 126.1l.2 1 .1-1z"/>
<path d="M183.4 127.1l.8 .5 .1-.2zM183.4 127.1h1l-.1 .3zM183.4 127.1h1v-.2z"/>
<path d="M183.4 127.1l1-.2-.1-.3zM183.4 127.1l.7-.7 .2 .2zM183.9 126.2l-.5 .9 .7-.7z"/>
</g>
<!-- layer: Pr_cadre -->
<path d="M6.1 7.4h283v405h-283z" fill="none" stroke="#000" stroke-width=".3"/>
<g font-size="11">
<text x="153.1" y="397.6">Assembly Drawing</text>
<text x="150.3" y="405">Tool-holding device</text>
</g>
<g font-size="5.7">
<text x="107.6" y="392.3">1/1</text>
<text x="106.9" y="396.9">2B0801</text>
<text x="248.7" y="401.5">Bentirhi</text>
<text x="249.1" y="396.9">Adda</text>
<text x="260.7" y="407.5">5a</text>
</g>
<g font-size="5.6">
<text x="127" y="106.6">∅15 F7h6</text>
<text x="133.6" y="133.8">∅15 M7h6</text>
<text x="142.3" y="224.2" transform="rotate(-90 142.3 224.2)">40H7g6</text>
<text x="94.5" y="294.2">13</text>
<text x="104.9" y="294.3">Tubular dowel 15x12</text>
<text x="212.5" y="294.2">1</text>
<text x="227.2" y="294">C22</text>
<text x="248.5" y="294">Type 522</text>
<text x="94.5" y="301.2">12</text>
<text x="104.9" y="301.3">Hex Socket Head Cap Screws M8 x 25 - 8.8</text>
<text x="212.5" y="301.2">1</text>
<text x="227.2" y="301.1">C35</text>
<text x="248.5" y="301.1">ISO 4762</text>
<text x="94.5" y="308.2">11</text>
<text x="104.9" y="308.3">Eccentric cam</text>
<text x="212.5" y="308.3">1</text>
<text x="227.2" y="308">C40</text>
<text x="94.5" y="315.2">10</text>
<text x="104.9" y="315.3">Eccentric knob</text>
<text x="212.5" y="315.2">1</text>
<text x="227.2" y="315">C40</text>
<text x="94.5" y="322.2">9</text>
<text x="104.9" y="322.3">Stud M6 x 50 - bm 9 - 8.8</text>
<text x="212.5" y="322.2">1</text>
<text x="227.2" y="322.1">C40</text>
<text x="248.5" y="322.1">NF E 25 - 135</text>
<text x="94.5" y="329.2">8</text>
<text x="104.9" y="329.3">Pressure screws : Hex Socket Flat Point-M4x20</text>
<text x="212.5" y="329.2">4</text>
<text x="227.2" y="329.1">35CrMo4</text>
<text x="248.5" y="329.1">ISO 4026</text>
<text x="94.5" y="336.2">7</text>
<text x="104.9" y="336.3">Hexagona Thin Nut - M8-8</text>
<text x="212.5" y="336.3">1</text>
<text x="227.2" y="336">X5 Cr Ni 18-10</text>
<text x="248.5" y="336">ISO 4035</text>
<text x="94.5" y="343.2">6</text>
<text x="104.9" y="343.3">Flat washer - type N-12</text>
<text x="212.5" y="343.2">1</text>
<text x="227.2" y="343">C40</text>
<text x="248.5" y="343">ISO 10673</text>
<text x="94.5" y="350.2">5</text>
<text x="104.9" y="350.3">Stud M8x80 - bm12-8.8</text>
<text x="212.5" y="350.2">1</text>
<text x="227.2" y="350.1">C40</text>
<text x="248.5" y="350.1">NF E 25 - 135</text>
<text x="94.5" y="357.2">4</text>
<text x="104.9" y="357.3">Tool TB S16x100</text>
<text x="212.5" y="357.3">1</text>
<text x="227.2" y="357">C45</text>
<text x="248.5" y="357">ISO 5421:1977</text>
<text x="94.5" y="364.2">3</text>
<text x="104.9" y="364.3">Tool-holding device</text>
<text x="212.5" y="364.2">1</text>
<text x="227.2" y="364">C40</text>
<text x="248.5" y="364">2B07 03</text>
<text x="94.5" y="371.2">2</text>
<text x="104.9" y="371.3">Tool-holding device support</text>
<text x="212.5" y="371.2">1</text>
<text x="227.2" y="371.1">C40</text>
<text x="248.5" y="371.1">2B07 02</text>
<text x="94.5" y="378.2">1</text>
<text x="104.9" y="378.3">Lathe carriage</text>
<text x="212.5" y="378.2">1</text>
<text x="227.2" y="378.1">C40</text>
<text x="94.5" y="385.2">N°</text>
<text x="104.9" y="385.3">Désignation</text>
<text x="212.5" y="385.3">Nbre</text>
<text x="227.2" y="385">Matière</text>
<text x="248.5" y="385">Observation</text>
<text x="139.6" y="411.5">ECAM</text>
<text x="175.7" y="411.6">HE</text>
</g>
<g font-size="4">
<text x="94.6" y="391.1">Echelle :</text>
<text x="95" y="395.6">N°plan :</text>
<text x="250.4" y="391">Auteur :</text>
<text x="94.7" y="401">Etat Srf. :</text>
<text x="93.9" y="406.1">Tolérances :</text>
<text x="249.7" y="406.3">Série :</text>
<text x="94.4" y="411.1">Matière :</text>
<text x="135" y="411.5">ISI</text>
<text x="156.6" y="411.5">2023-2024</text>
<text x="182.2" y="411.6">ICHEC-ECAM-ISFSC</text>
<text x="250.1" y="411">Date :20/12/2024 02:37:53</text>
</g>
<text font-size="2.4" x="134.4" y="406.7">c:\users\sabir\onedrive - ecam\ecam\ba2\dessin tech\porte outil\assemblydrawinga3.dwg</text>
</svg>
